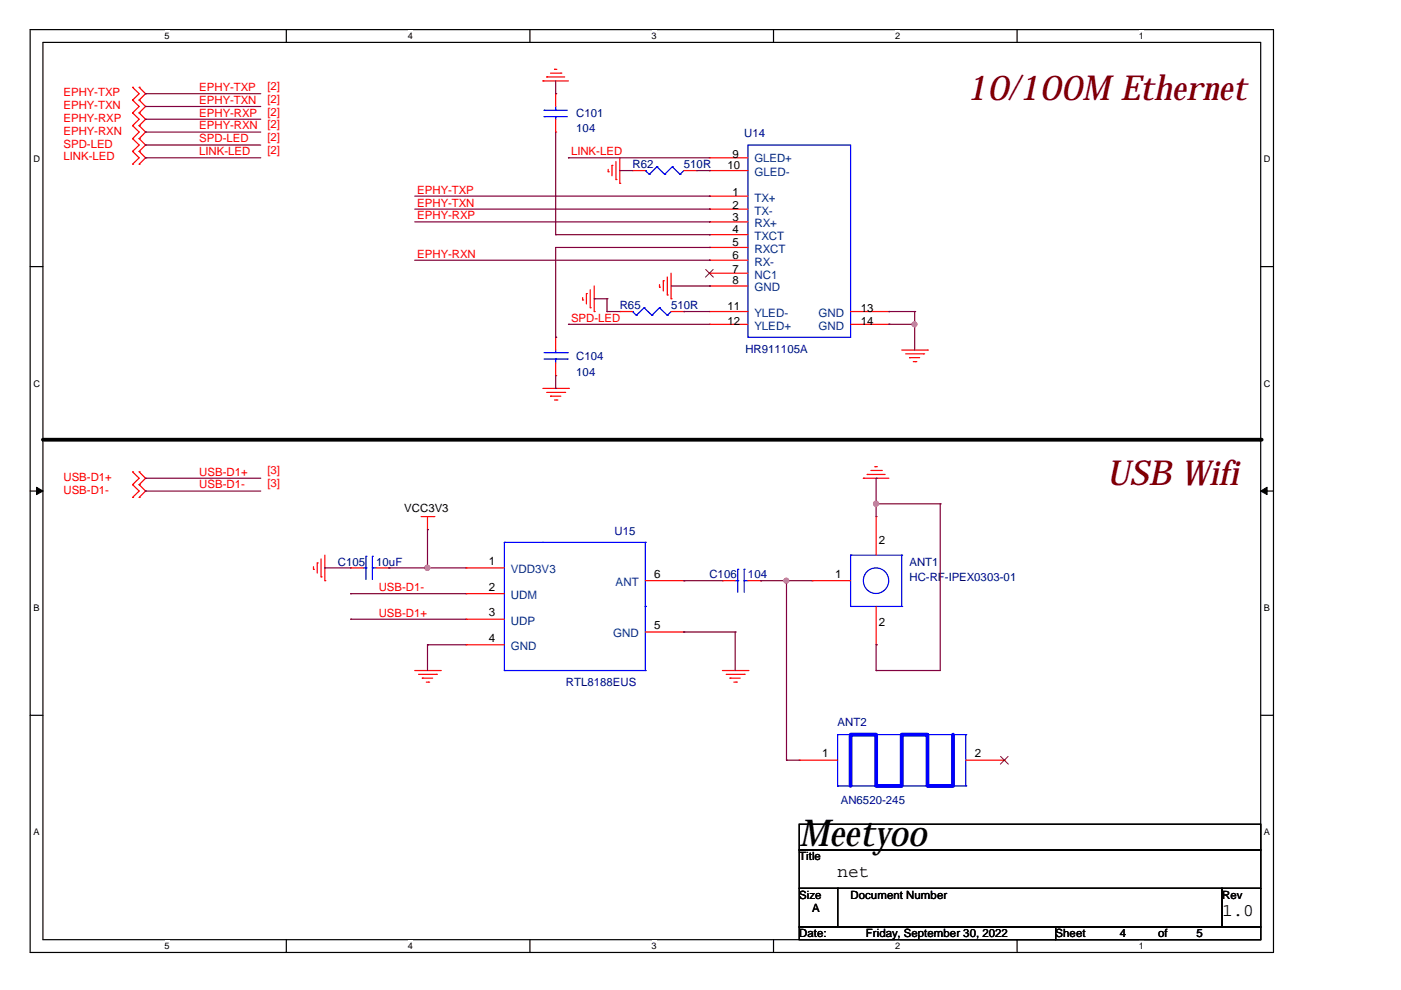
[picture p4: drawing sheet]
<svg xmlns="http://www.w3.org/2000/svg" width="297mm" height="210mm" viewBox="0 0 297 210" stroke-linecap="round" stroke-linejoin="round" font-family="sans-serif">
<path d="M6.4 6.3h263.6v195.6h-263.6zM9.1 9h258.2v190.2h-258.2z" fill="none" stroke="#000" stroke-width=".25"/>
<g fill="#fff">
<path d="M34.9 6.5h1v2.2h-1z"/>
<path d="M34.9 199.4h1v2.2h-1z"/>
</g>
<path d="M60.7 6.3v2.7M60.7 199.2v2.7" fill="none" stroke="#000" stroke-width=".25"/>
<g fill="#fff">
<path d="M86.5 6.5h1v2.2h-1z"/>
<path d="M86.5 199.4h1v2.2h-1z"/>
</g>
<path d="M112.4 6.3v2.7M112.4 199.2v2.7" fill="none" stroke="#000" stroke-width=".25"/>
<g fill="#fff">
<path d="M138.1 6.5h1.1v2.2h-1.1z"/>
<path d="M138.1 199.4h1.1v2.2h-1.1z"/>
</g>
<path d="M164 6.3v2.7M164 199.2v2.7" fill="none" stroke="#000" stroke-width=".25"/>
<g fill="#fff">
<path d="M189.8 6.5h1v2.2h-1z"/>
<path d="M189.8 199.4h1v2.2h-1z"/>
</g>
<path d="M215.6 6.3v2.7M215.6 199.2v2.7" fill="none" stroke="#000" stroke-width=".25"/>
<g fill="#fff">
<path d="M241.4 6.5h1.1v2.2h-1.1z"/>
<path d="M241.4 199.4h1.1v2.2h-1.1z"/>
<path d="M7.1 32.7h1.3v2.2h-1.3z"/>
<path d="M268 32.7h1.3v2.2h-1.3z"/>
<path d="M7.1 80.2h1.3v2.2h-1.3z"/>
<path d="M268 80.2h1.3v2.2h-1.3z"/>
</g>
<path d="M6.4 56.5h2.7M267.3 56.5h2.7" fill="none" stroke="#000" stroke-width=".25"/>
<g fill="#fff">
<path d="M7.1 127.8h1.2v2.2h-1.2z"/>
<path d="M268 127.8h1.2v2.2h-1.2z"/>
</g>
<path d="M6.4 104.1h2.7M267.3 104.1h2.7" fill="none" stroke="#000" stroke-width=".25"/>
<g fill="#000" stroke="#000" stroke-width=".21">
<path d="M7.7 103.3l1.4 .8-1.4 .8z" fill-rule="evenodd"/>
<path d="M267.3 104.1l1.3-.8v1.6z" fill-rule="evenodd"/>
</g>
<g fill="#fff">
<path d="M7.1 175.3h1.2v2.2h-1.2z"/>
<path d="M268 175.3h1.2v2.2h-1.2z"/>
</g>
<path d="M6.4 151.7h2.7M267.3 151.7h2.7M169.5 174.8h97.8v5.4h-97.8zM169.5 180.2h97.8v8.2h-97.8zM169.5 188.4h8.1v8.1h-8.1zM169.5 196.5h54.3v2.7h-54.3zM177.6 188.4h81.5v8.1h-81.5zM223.8 196.5h43.5v2.7h-43.5zM259.1 188.4h8.2v8.1h-8.2z" fill="none" stroke="#000" stroke-width=".25"/>
<path d="M9.1 93.2h258.2" fill="none" stroke="#000" stroke-width=".8"/>
<circle cx="267.3" cy="93.2" r=".4" fill="#000"/>
<g fill="none" stroke="#f00" stroke-width=".25">
<path d="M28.1 18.5h.1M28.1 18.5l1.4 1.4-1.4 1.3M29.5 18.5h.1M29.5 18.5l1.4 1.4-1.4 1.3M115.1 17.2h.1M115.1 17.2h5.4M115.9 16.3h.1M115.9 16.3h3.8M116.7 15.5h2.2M117.6 14.7h.1M117.6 14.7h.5M117.8 19.9h.1"/>
<path d="M117.8 19.9v2.7M118.9 15.5h.1M28.1 21.2h.1M28.1 23.9h.1M28.1 26.6h.1M28.1 29.4h.1M28.1 32.1h.1M28.1 34.8h.1M28.1 21.2l1.4 1.4-1.4 1.3M28.1 23.9l1.4 1.4-1.4 1.3M28.1 26.6l1.4 1.4-1.4 1.4M28.1 29.4l1.4 1.3-1.4 1.4"/>
<path d="M28.1 32.1l1.4 1.4-1.4 1.3M29.5 21.2h.1M29.5 23.9h.1M29.5 26.6h.1M29.5 29.4h.1M29.5 32.1h.1M29.5 34.8h.1M29.5 21.2l1.4 1.4-1.4 1.3M29.5 23.9l1.4 1.4-1.4 1.3M29.5 26.6l1.4 1.4-1.4 1.4M29.5 29.4l1.4 1.3-1.4 1.4M29.5 32.1l1.4 1.4-1.4 1.3"/>
<path d="M117.8 28h.1M117.8 25.3v2.7M128.9 36.4h.1M128.9 35.9v.5M129.8 35.1h.1M129.8 35.1v2.2M130.6 38.1h.1M130.6 34.3v3.8M131.4 38.9h.1M131.4 33.5v5.4M134.1 36.2h.1M134.1 36.2h2.7"/>
<path d="M145 36.2h2.7M147.7 36.2h.1M150.4 36.2h.1M150.4 33.5h.1M150.4 36.2h8.2M150.4 33.5h8.2M140.6 59.5h.1M140.6 59.5v2.2M141.5 58.7v3.8M142.3 57.9v5.4M150.4 41.6h.1M150.4 44.3h.1"/>
<path d="M150.4 47h.1M150.4 49.8h.1M150.4 52.5h.1M150.4 55.2h.1M150.4 57.9h.1M150.4 41.6h8.2M150.4 44.3h8.2M150.4 47h8.2M150.4 49.8h8.2M150.4 52.5h8.2M150.4 55.2h8.2M150.4 57.9h8.2"/>
<path d="M117.8 71.5h.1M117.8 79.6h.1M117.8 71.5v2.7M117.8 76.9v2.7M123.5 63.6h.1M123.5 63.1v.5M124.3 62.2h.1M124.3 62.2v2.2M125.1 65.2h.1M125.1 61.4v3.8M126 66.1h.1M126 60.6v5.5"/>
<path d="M131.4 66.1h.1M131.4 66.1h2.7M139.8 60.9h.1M139.8 60.3v.6M141.5 62.5h.1M142.3 63.3h.1M142.3 66.1h2.7M145 66.1h.1M150.4 60.6h.1M150.4 66.1h.1M150.4 68.8h.1M150.4 60.6h8.2"/>
<path d="M150.4 68.8h8.2M150.4 66.1h8.2M180.3 68.8h8.2M180.3 66.1h8.2M188.5 68.8h.1M188.5 66.1h.1M191.2 74.2h5.4M192 75h3.8M192.8 75.8h.1M192.8 75.8h2.2M193.6 76.7h.6M194.2 76.7h.1"/>
<path d="M195.8 75h.1M196.6 74.2h.1M115.1 82.4h5.4M115.9 83.2h3.8M116.7 84h.1M116.7 84h2.2M117.6 84.8h.5M118.1 84.8h.1M119.7 83.2h.1M120.5 82.4h.1M184.7 99.8h2.2M185.5 98.9h.1"/>
<path d="M185.5 98.9h.5M186.9 99.8h.1M28.1 100h.1M28.1 102.8h.1M28.1 105.5h.1M28.1 100l1.4 1.4-1.4 1.4M28.1 102.8l1.4 1.3-1.4 1.4M29.5 102.8h.1M29.5 100h.1M29.5 105.5h.1M29.5 100l1.4 1.4-1.4 1.4M29.5 102.8l1.4 1.3-1.4 1.4"/>
<path d="M67.3 119.4h.1M67.3 119.4v2.1M68.1 118.5v3.8M68.9 117.7v5.4M89.3 109.5h2.7M90.6 112.3h.1M90.6 109.5v2.8M92 109.5h.1M183 101.4h.1M183 101.4h5.5M183.9 100.6h.1M183.9 100.6h3.8"/>
<path d="M185.8 109.5h.1M185.8 109.5v8.2M66.5 120.7h.1M66.5 120.2v.5M68.1 122.3h.1M68.9 123.1h.1M74.3 120.4h.1M74.3 120.4h2.7M79.8 120.4h2.7M82.5 120.4h.1M98.8 120.4h.1M98.8 125.9h.1"/>
<path d="M98.8 131.3h.1M98.8 136.7h.1M98.8 120.4h8.1M98.8 125.9h8.1M98.8 131.3h8.1M98.8 136.7h8.1M136.8 123.1h8.2M136.8 134h8.2M145 134h.1M145 123.1h.1M153.2 123.1h.1M153.2 123.1h2.7"/>
<path d="M158.6 123.1h2.7M161.3 123.1h.1M172.2 123.1h.1M172.2 123.1h8.1M185.8 136.7h.1M185.8 128.6v8.1M87.9 142.2h5.4M88.7 143h3.8M89.5 143.8h.1M89.5 143.8h2.2M90.4 144.6h.5M90.9 144.6h.1"/>
<path d="M92.5 143h.1M93.3 142.2h.1M153.2 142.2h5.4M154 143h3.8M154.8 143.8h.1M154.8 143.8h2.1M155.6 144.6h.5M156.1 144.6h.1M157.8 143h.1M158.6 142.2h.1M169.5 161.2h.1M169.5 161.2h8.1"/>
<path d="M204.8 161.2h8.1M212.9 161.2h.1"/>
</g>
<g fill="none" stroke="#00f" stroke-width=".25">
<path d="M115.4 23.4h.1M115.4 24.7h.1M115.4 23.4h4.9M115.4 24.7h4.9M117.8 24.7h.1M117.8 23.4h.1M117.8 22.6v.8M117.8 24.7v.6M136.8 36.2h.1M136.8 36.2l.9 .8M137.7 37h.1M139.3 35.4h.1"/>
<path d="M139.3 35.4l1.6 1.6M139.3 35.4l-1.6 1.6M140.9 37h.1M142.5 35.4h.1M142.5 35.4l1.7 1.6M142.5 35.4l-1.6 1.6M144.2 37h.1M145 36.2l-.8 .8M158.6 30.7h21.7v40.8h-21.7zM115.4 76.1h4.9M115.4 74.8h4.9M117.8 74.8h.1"/>
<path d="M117.8 76.1h.1M117.8 74.2v.6M117.8 76.1v.8M120.3 76.1h.1M120.3 74.8h.1M134.1 66.1h.1M134.1 66.1l.8 .8M134.9 66.9h.1M136.6 65.2h.1M136.6 65.2l1.6 1.7M136.6 65.2l-1.7 1.7M138.2 66.9h.1"/>
<path d="M139.8 65.2h.1M139.8 65.2l1.7 1.7M139.8 65.2l-1.6 1.7M141.5 66.9h.1M142.3 66.1l-.8 .8M77.6 118h.1M77.6 118v4.9M79 118h.1M79 118v4.9M106.9 115h.1M106.9 115h29.9M106.9 115v27.2"/>
<path d="M136.8 115h.1M136.8 115v27.2M180.3 117.7h.1M180.3 117.7h10.9M180.3 117.7v10.9M191.2 117.7h.1M191.2 117.7v10.9M77 120.4h.6M77.6 120.4h.1M79 120.4h.1M79 120.4h.8M136.8 128.6h.1"/>
<path d="M155.9 123.1h.5M156.4 123.1h.1M156.4 120.7h.1M156.4 120.7v4.9M157.8 120.7h.1M157.8 123.1h.1M157.8 123.1h.8M157.8 120.7v4.9M180.3 128.6h.1M180.3 128.6h10.9M191.2 128.6h.1M106.9 142.2h.1"/>
<path d="M106.9 142.2h29.9M136.8 142.2h.1M177.6 155.8h.1M177.6 155.8h27.2M177.6 155.8v10.8M204.8 155.8h.1M204.8 155.8v10.8M177.6 166.6h.1M177.6 166.6h27.2M204.8 166.6h.1"/>
<circle cx="185.7" cy="123.1" r="2.7"/>
</g>
<path d="M202.1 155.8v10.8h-5.5v-10.8h-5.4v10.8h-5.4v-10.8h-5.5v10.8" fill="none" stroke="#00f" stroke-width=".8"/>
<path d="M149.6 57.1l1.7 1.7M151.2 57.1l-1.6 1.7M212.1 160.4l1.7 1.6M213.7 160.4l-1.6 1.6" fill="none" stroke="#804000" stroke-width=".21"/>
<g fill="none" stroke="#800040" stroke-width=".25">
<path d="M30.9 19.9h.1M30.9 19.9h24.4M117.8 19.9h.1M117.8 17.2v2.7M30.9 22.6h.1M30.9 25.3h.1M30.9 28h.1M30.9 30.7h.1M30.9 33.5h.1M30.9 22.6h24.4M30.9 25.3h24.4M30.9 28h24.4"/>
<path d="M30.9 30.7h24.4M30.9 33.5h24.4M117.8 28v21.8M120.5 33.5h.1M120.5 33.5h29.9M131.4 36.2h.1M131.4 36.2h2.7M147.7 36.2h2.7M150.4 36.2h.1M87.9 41.6h62.5M87.9 44.3h62.5M87.9 47h62.5"/>
<path d="M87.9 55.2h62.5M117.8 49.8h.1M117.8 49.8h32.6M150.4 41.6h.1M150.4 44.3h.1M150.4 47h.1M150.4 55.2h.1M150.4 49.8h.1M150.4 52.5h.1M150.4 52.5h-32.6v19M117.8 71.5h.1M117.8 79.6v2.8"/>
<path d="M120.5 68.8h.1M120.5 68.8h29.9M126 63.3h.1M126 63.3h2.7M128.7 63.3h.1M128.7 66.1h.1M128.7 66.1h2.7M128.7 63.3v2.8M142.3 60.6h8.1M145 66.1h.1M145 66.1h5.4M150.4 60.6h.1"/>
<path d="M188.5 66.1h.1M188.5 68.8h.1M188.5 66.1h5.4M188.5 68.8h5.4M193.9 66.1h.1M193.9 68.8h.1M193.9 66.1v8.1M117.8 82.4h.1M30.9 101.4h.1M30.9 104.1h.1M30.9 101.4h24.4M30.9 104.1h24.4"/>
<path d="M90.6 112.3h.1M90.6 112.3v8.1M185.8 106.8h.1M185.8 101.4h.1M185.8 101.4v8.1M185.8 106.8h13.5M199.3 106.8h.1M199.3 106.8v35.4h-13.5M68.9 120.4h.1M68.9 120.4h5.4M74.3 125.9h.1M74.3 131.3h.1"/>
<path d="M74.3 125.9h24.5M74.3 131.3h24.5M82.5 120.4h.1M82.5 120.4h16.3M90.6 120.4h.1M90.6 136.7h.1M90.6 136.7v5.5M90.6 136.7h8.2M145 134h.1M145 123.1h.1M145 134h10.9M145 123.1h8.2"/>
<path d="M155.9 134h.1M155.9 134v8.2M161.3 123.1h.1M161.3 123.1h10.9M166.8 123.1h.1M166.8 123.1v38.1M185.8 136.7h.1M185.8 136.7v5.5M185.8 142.2h.1M166.8 161.2h.1M166.8 161.2h2.7"/>
</g>
<g fill="#f0f" stroke="#f0f" stroke-width=".25">
<circle cx="193.9" cy="68.8" r=".51"/>
<circle cx="90.6" cy="120.4" r=".54"/>
<circle cx="185.7" cy="106.8" r=".54"/>
<circle cx="166.7" cy="123.1" r=".51"/>
</g>
<text font-size="7.9" x="169.5" y="179.4">Meetyoo</text>
<g font-size="7.3" fill="#800000">
<text x="204.8" y="21.2">10/100MEthernet</text>
<text x="234.7" y="102.8">USB Wifi</text>
</g>
<g font-size="3.8">
<text x="177.6" y="186">net</text>
<text x="259.1" y="194.1">1.0</text>
</g>
<g font-size="2.5" fill="#004080">
<text x="159.9" y="37.3">GLED-</text>
<text x="159.9" y="42.7">TX+</text>
<text x="159.9" y="45.5">TX-</text>
<text x="159.9" y="48.2">RX+</text>
<text x="159.9" y="50.9">TXCT</text>
<text x="159.9" y="53.6">RXCT</text>
<text x="159.9" y="56.3">RX-</text>
<text x="159.9" y="59.1">NC1</text>
<text x="159.9" y="61.8">GND</text>
<text x="159.9" y="67.2">YLED-</text>
<text x="159.9" y="69.9">YLED+</text>
<text x="173.5" y="69.9">GND</text>
<text x="173.5" y="67.2">GND</text>
<text x="108.3" y="121.6">VDD3V3</text>
<text x="130.5" y="124.3">ANT</text>
<text x="108.3" y="127">UDM</text>
<text x="108.3" y="132.4">UDP</text>
<text x="108.3" y="137.9">GND</text>
<text x="130" y="135.1">GND</text>
</g>
<g font-size="2.5">
<text x="103.7" y="119.8">1</text>
<text x="186.4" y="115.2">2</text>
<text x="103.7" y="125.3">2</text>
<text x="138.7" y="122.5">6</text>
<text x="177.1" y="122.5">1</text>
<text x="103.7" y="130.7">3</text>
<text x="103.7" y="136.1">4</text>
<text x="138.7" y="133.4">5</text>
<text x="186.4" y="132.7">2</text>
<text x="174.3" y="160.6">1</text>
<text x="206.7" y="160.6">2</text>
</g>
<g font-size="2.4" fill="#f00">
<text x="13.5" y="20.4">EPHY-TXP</text>
<text x="13.5" y="23.1">EPHY-TXN</text>
<text x="42.2" y="19.3">EPHY-TXP</text>
<text x="42.2" y="22">EPHY-TXN</text>
<text x="56.7" y="19.1">[2]</text>
<text x="56.7" y="21.8">[2]</text>
<text x="13.5" y="25.9">EPHY-RXP</text>
<text x="13.5" y="28.6">EPHY-RXN</text>
<text x="42.2" y="24.7">EPHY-RXP</text>
<text x="42.2" y="27.4">EPHY-RXN</text>
<text x="56.7" y="24.5">[2]</text>
<text x="56.7" y="27.2">[2]</text>
<text x="56.7" y="29.9">[2]</text>
<text x="13.5" y="31.3">SPD-LED</text>
<text x="13.5" y="34">LINK-LED</text>
<text x="42.2" y="30.2">SPD-LED</text>
<text x="42.2" y="32.9">LINK-LED</text>
<text x="56.7" y="32.7">[2]</text>
<text x="121.1" y="32.9">LINK-LED</text>
<text x="88.5" y="41">EPHY-TXP</text>
<text x="88.5" y="43.8">EPHY-TXN</text>
<text x="88.5" y="46.5">EPHY-RXP</text>
<text x="88.5" y="54.6">EPHY-RXN</text>
<text x="121.1" y="68.2">SPD-LED</text>
<text x="13.5" y="102">USB-D1+</text>
<text x="42.2" y="100.9">USB-D1+</text>
<text x="56.7" y="100.6">[3]</text>
<text x="13.5" y="104.7">USB-D1-</text>
<text x="42.2" y="103.6">USB-D1-</text>
<text x="56.7" y="103.3">[3]</text>
<text x="80.3" y="125.3">USB-D1-</text>
<text x="80.3" y="130.7">USB-D1+</text>
</g>
<g font-size="2.4" fill="#000080">
<text x="122.2" y="24.8">C101</text>
<text x="122.2" y="28">104</text>
<text x="157.8" y="29.1">U14</text>
<text x="134.1" y="35.7">R62</text>
<text x="145" y="35.7">510R</text>
<text x="131.4" y="65.5">R65</text>
<text x="142.3" y="65.5">510R</text>
<text x="122.2" y="76.4">C104</text>
<text x="158" y="74.8">HR911105A</text>
<text x="122.2" y="79.7">104</text>
<text x="130.3" y="113.4">U15</text>
<text x="71.6" y="119.9">C105</text>
<text x="79.8" y="119.9">10uF</text>
<text x="192.8" y="119.9">ANT1</text>
<text x="150.4" y="122.6">C106</text>
<text x="158.6" y="122.6">104</text>
<text x="192.8" y="123.2">HC-RF-IPEX0303-01</text>
<text x="120" y="145.4">RTL8188EUS</text>
<text x="177.6" y="153.9">ANT2</text>
<text x="178.3" y="170.4">AN6520-245</text>
</g>
<g font-size="2.4">
<text x="154.2" y="35.9">10</text>
<text x="155.3" y="33.5">9</text>
<text x="155.3" y="41.6">1</text>
<text x="155.3" y="44.3">2</text>
<text x="155.3" y="46.8">3</text>
<text x="155.3" y="49.5">4</text>
<text x="155.3" y="52.2">5</text>
<text x="155.3" y="55">6</text>
<text x="155.3" y="57.9">7</text>
<text x="154.2" y="65.8">11</text>
<text x="155.3" y="60.1">8</text>
<text x="154.2" y="68.8">12</text>
<text x="182.5" y="68.8">14</text>
<text x="182.5" y="66.1">13</text>
<text x="85.7" y="108.5">VCC3V3</text>
<text x="169.5" y="182.4">Title</text>
<text x="169.5" y="190.6">Size</text>
<text x="180.3" y="190.6">Document Number</text>
<text x="259.1" y="190.6">Rev</text>
<text x="172.2" y="193.3">A</text>
<text x="169.5" y="198.7">Date:</text>
<text x="183.6" y="198.7">Friday, September 30, 2022</text>
<text x="223.8" y="198.7">Sheet</text>
<text x="237.4" y="198.7">4</text>
<text x="245.5" y="198.7">of</text>
<text x="253.7" y="198.7">5</text>
</g>
<text font-size="2.4" fill="#004080" x="159.9" y="34.3">GLED+</text>
<g font-size="1.9">
<text x="34.9" y="8.3">5</text>
<text x="86.5" y="8.3">4</text>
<text x="138.1" y="8.3">3</text>
<text x="189.8" y="8.3">2</text>
<text x="241.4" y="8.3">1</text>
<text x="7.1" y="34.4">D</text>
<text x="268" y="34.4">D</text>
<text x="7.1" y="82">C</text>
<text x="268" y="82">C</text>
<text x="7.1" y="129.6">B</text>
<text x="268" y="129.6">B</text>
<text x="7.1" y="177.1">A</text>
<text x="268" y="177.1">A</text>
<text x="34.9" y="201.2">5</text>
<text x="86.5" y="201.2">4</text>
<text x="138.1" y="201.2">3</text>
<text x="189.8" y="201.2">2</text>
<text x="241.4" y="201.2">1</text>
</g>
</svg>
